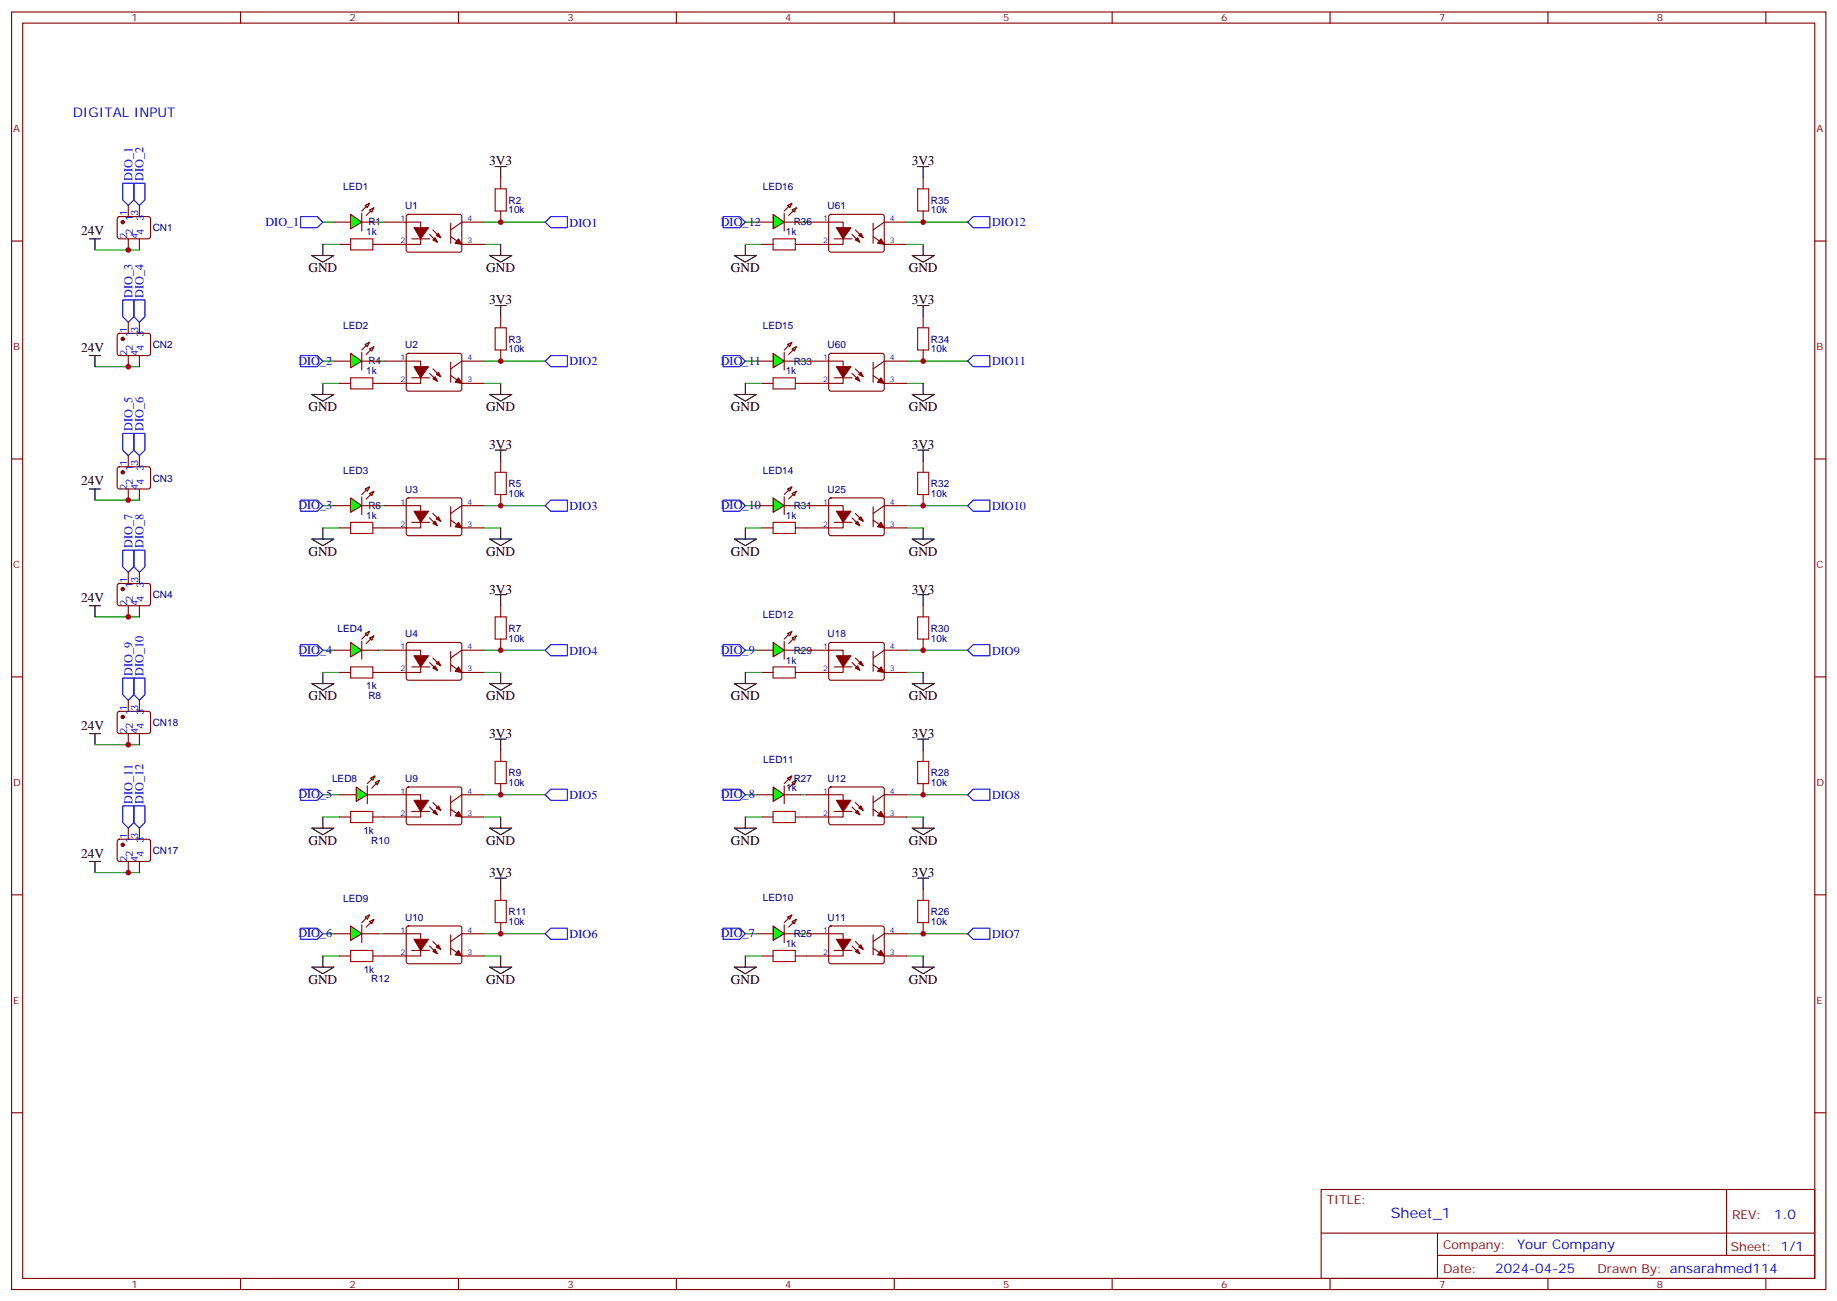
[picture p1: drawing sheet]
<svg xmlns="http://www.w3.org/2000/svg" width="583mm" height="413mm" viewBox="0 0 583 413" stroke-linecap="round" stroke-linejoin="round" font-family="sans-serif">
<g fill="none" stroke="#870000" stroke-width=".35">
<path d="M3.7 3.8h575.7v405.4h-575.7zM7.2 7.3h568.7v398.3h-568.7zM76.3 3.8v3.5M145.5 3.8v3.5M214.6 3.8v3.5M283.8 3.8v3.5M352.9 3.8v3.5M422.1 3.8v3.5M491.2 3.8v3.5M560.4 3.8v3.5M3.7 76.5h3.5M37.4 68.9l.5-.2 9.4 .1 .5 .6-.1 5.9-.6 .5-9.5-.1-.4-.6v-5.7z"/>
<path d="M40.7 65.2v3.5M40.7 75.8v3.5M44.2 65.2v3.5M44.2 75.8v3.5M106 70.5h5.3M114.8 70.5h5.3M575.9 76.5h3.5M37.4 106l.5-.2h9.4l.5 .7-.1 5.9-.6 .4h-9.5l-.4-.7v-5.6zM40.7 102.2v3.6M40.7 112.8v3.5M44.2 102.2v3.6M44.2 112.8v3.5"/>
<path d="M3.7 145.6h3.5M37.4 148.3l.5-.2 9.4 .1 .5 .6-.1 5.9-.6 .5-9.5-.1-.4-.7v-5.6zM40.7 144.6v3.5M40.7 155.2v3.5M44.2 144.6v3.5M44.2 155.2v3.5M575.9 145.6h3.5M37.4 185.3l.5-.2 9.4 .1 .5 .6-.1 6-.6 .4-9.5-.1-.4-.6v-5.7zM40.7 181.6v3.5M40.7 192.2v3.5M44.2 181.6v3.5M44.2 192.2v3.5"/>
<path d="M3.7 214.8h3.5M575.9 214.8h3.5M37.4 225.9l.5-.2 9.4 .1 .5 .6-.1 5.9-.6 .5-9.5-.1-.4-.6v-5.7zM40.7 222.2v3.5M40.7 232.8v3.5M44.2 222.2v3.5M44.2 232.8v3.5M37.4 266.5l.5-.2h9.4l.5 .7-.1 5.9-.6 .4h-9.5l-.4-.7v-5.6zM40.7 262.7v3.6M40.7 273.3v3.6M44.2 262.7v3.6M44.2 273.3v3.6"/>
<path d="M3.7 283.9h3.5M575.9 283.9h3.5M3.7 353.1h3.5M575.9 353.1h3.5M419.2 377.4h156.7v28.2h-156.7zM547.9 377.4v20.9M419.3 391.2h156.4M456.2 398.3h119.5M456.2 391.2v14.2M76.3 405.6v3.6M145.5 405.6v3.6M214.6 405.6v3.6"/>
<path d="M283.8 405.6v3.6M352.9 405.6v3.6M422.1 405.6v3.6M491.2 405.6v3.6M560.4 405.6v3.6"/>
</g>
<path d="M28.4 75.8h3.5M30.1 75.8v3.5M28.4 112.8h3.5M30.1 112.8v3.5M28.4 155.2h3.5M30.1 155.2v3.5M28.4 192.2h3.5M30.1 192.2v3.5M28.4 232.8h3.5M30.1 232.8v3.5M28.4 273.3h3.5M30.1 273.3v3.6" fill="none" stroke="#000" stroke-width=".35"/>
<path d="M30.1 79.3h14.1M30.1 116.3h14.1M30.1 158.7h14.1M30.1 195.7h14.1M30.1 236.3h14.1M30.1 276.9h14.1" fill="none" stroke="#008700" stroke-width=".35"/>
<path d="M38.9 58.1h3.6v5.3l-1.8 1.8-1.8-1.8zM42.5 58.1h3.5v5.3l-1.8 1.8-1.7-1.8zM38.9 95.2h3.6v5.3l-1.8 1.7-1.8-1.7zM42.5 95.2h3.5v5.3l-1.8 1.7-1.7-1.7zM38.9 137.5h3.6v5.3l-1.8 1.8-1.8-1.8zM42.5 137.5h3.5v5.3l-1.8 1.8-1.7-1.8zM38.9 174.6h3.6v5.2l-1.8 1.8-1.8-1.8zM42.5 174.6h3.5v5.2l-1.8 1.8-1.7-1.8zM38.9 215.1h3.6v5.3l-1.8 1.8-1.8-1.8zM42.5 215.1h3.5v5.3l-1.8 1.8-1.7-1.8zM38.9 255.7h3.6v5.3l-1.8 1.7-1.8-1.7zM42.5 255.7h3.5v5.3l-1.8 1.7-1.7-1.7z" fill="none" stroke="#00f" stroke-width=".35"/>
<g fill="#870000" stroke="#870000" stroke-width=".35">
<circle cx="38.9" cy="70.5" r=".53"/>
<circle cx="38.9" cy="107.5" r=".53"/>
<circle cx="38.9" cy="149.9" r=".53"/>
<circle cx="38.9" cy="186.9" r=".53"/>
<circle cx="38.9" cy="268" r=".53"/>
<circle cx="38.9" cy="227.5" r=".53"/>
</g>
<g fill="#0f0" stroke="#870000" stroke-width=".35">
<path d="M117.3 66.6l1.4-.7-.7 1.4z"/>
<path d="M115.9 65.2l1.4-.7-.7 1.4z"/>
</g>
<g fill="#870000" stroke="#870000" stroke-width=".35">
<path d="M116.2 68.4l1.4-1.4z"/>
<path d="M114.8 67l1.4-1.5z"/>
</g>
<path d="M114.8 67.7v5.6z" fill="#f00" stroke="#870000" stroke-width=".35"/>
<path d="M111.3 68l3.5 2.5-3.5 2.1z" fill="#0f0" stroke="#870000" stroke-width=".35"/>
<path d="M157.1 59.9h3.6v7.1h-3.6zM111.3 75.8h7v3.5h-7zM111.3 119.9h7v3.5h-7zM157.1 104h3.6v7.1h-3.6z" fill="none" stroke="#a10000" stroke-width=".35"/>
<g fill="none" stroke="#870000" stroke-width=".35">
<path d="M158.9 56.4v3.5M107.7 77.5h3.6M121.8 70.5h11.7v7h-15.2M129.1 68.2l.5-.2 16.5 .1 .4 .6v10.9l-.7 .4-16.5-.1-.4-.6v-10.6zM130.7 75.8h5.6M136.3 74.4l2.5 2.4M137.4 73l2.4 2.4M143 75.1l3.5 2.4h7.1M143 70.8v6.4M153.6 70.5h-7.1l-3.5 2.5M158.9 67v3.5M106 114.6h5.3"/>
<path d="M114.8 114.6h5.3M121.8 114.6h11.7v7h-15.2M129.1 112.3l.5-.2 16.5 .1 .4 .6v10.9l-.7 .4-16.5-.1-.4-.6v-10.6zM130.7 119.9h5.6M136.3 118.5l2.5 2.4M137.4 117.1l2.4 2.4M143 114.9v6.4M143 119.2l3.5 2.4h7.1M153.6 114.6h-7.1l-3.5 2.5M158.9 100.5v3.5M158.9 111.1v3.5M107.7 121.6h3.6"/>
</g>
<path d="M102.4 70.5h3.6M102.4 77.5h5.3M120.1 70.5h1.7M153.6 70.5h19.4M153.6 77.5h5.3M102.4 114.6h3.6M120.1 114.6h1.7M153.6 114.6h19.4M102.4 121.6h5.3M153.6 121.6h5.3" fill="none" stroke="#008700" stroke-width=".35"/>
<path d="M157.1 52.8h3.6M158.9 52.8v3.6M102.4 77.5v3.6M158.9 77.5v3.6M98.9 81.1h7.1l-3.6 2.1zM155.4 81.1h7l-3.5 2.1zM157.1 96.9h3.6M158.9 96.9v3.6M98.9 125.2h7.1l-3.6 2.1zM102.4 121.6v3.6M155.4 125.2h7l-3.5 2.1zM158.9 121.6v3.6" fill="none" stroke="#000" stroke-width=".35"/>
<g fill="#870000" stroke="#870000" stroke-width=".35">
<path d="M145.5 75.8l1 1.7-2.1-.3z"/>
<path d="M138.1 75.4l.7 1.4-1.4-.7z"/>
<path d="M138.4 74.7l.7-.7 .7 1.4z"/>
<path d="M131.4 72.2h4.6l-2.5 3.6z"/>
<path d="M145.5 119.9l1 1.7-2.1-.3z"/>
<path d="M138.1 119.5l.7 1.4-1.4-.7z"/>
<path d="M138.4 118.8l.7-.7 .7 1.4z"/>
<path d="M131.4 116.3h4.6l-2.5 3.6z"/>
</g>
<g fill="#0f0" stroke="#870000" stroke-width=".35">
<path d="M117.3 110.7l1.4-.7-.7 1.4z"/>
<path d="M115.9 109.3l1.4-.7-.7 1.4z"/>
</g>
<g fill="#870000" stroke="#870000" stroke-width=".35">
<path d="M116.2 112.5l1.4-1.4z"/>
<path d="M116.2 109.6l-1.4 1.5z"/>
</g>
<path d="M114.8 111.8v5.6z" fill="#f00" stroke="#870000" stroke-width=".35"/>
<path d="M111.3 112.1l3.5 2.5-3.5 2.1z" fill="#0f0" stroke="#870000" stroke-width=".35"/>
<g fill="none" stroke="#870000" stroke-width=".35">
<path d="M129.1 158.2l.5-.2h16.5l.4 .7v10.8l-.7 .5-16.5-.1-.4-.6v-10.6zM158.9 146.3v3.6M158.9 156.9v3.5M106 160.4h5.3M107.7 167.5h3.6M114.8 160.4h5.3M121.8 160.4h11.7v7.1h-15.2M130.7 165.7h5.6M136.3 164.3l2.5 2.5M137.4 162.9l2.4 2.5M143 165l3.5 2.5h7.1M143 160.8v6.3"/>
<path d="M153.6 160.4h-7.1l-3.5 2.5"/>
</g>
<g fill="#870000" stroke="#870000" stroke-width=".35">
<path d="M145.5 165.7l1 1.8-2.1-.4z"/>
<path d="M137.4 166.1l.7-.7 .7 1.4z"/>
<path d="M138.4 164.7l.7-.7 .7 1.4z"/>
<path d="M131.4 162.2h4.6l-2.5 3.5z"/>
</g>
<path d="M157.1 142.8h3.6M158.9 142.8v3.5M98.9 171h7.1l-3.6 2.1zM102.4 167.5v3.5M155.4 171h7l-3.5 2.1zM158.9 167.5v3.5" fill="none" stroke="#000" stroke-width=".35"/>
<path d="M102.4 167.5h5.3M102.4 160.4h3.6M120.1 160.4h1.7M153.6 167.5h5.3M153.6 160.4h19.4" fill="none" stroke="#008700" stroke-width=".35"/>
<path d="M157.1 149.9h3.6v7h-3.6zM111.3 165.7h7v3.6h-7z" fill="none" stroke="#a10000" stroke-width=".35"/>
<g fill="#0f0" stroke="#870000" stroke-width=".35">
<path d="M117.3 156.6l1.4-.7-.7 1.4z"/>
<path d="M115.9 155.2l1.4-.8-.7 1.5z"/>
</g>
<g fill="#870000" stroke="#870000" stroke-width=".35">
<path d="M116.2 158.3l1.4-1.4z"/>
<path d="M114.8 156.9l1.4-1.4z"/>
</g>
<path d="M114.8 157.6v5.7z" fill="#f00" stroke="#870000" stroke-width=".35"/>
<path d="M111.3 158l3.5 2.4-3.5 2.2z" fill="#0f0" stroke="#870000" stroke-width=".35"/>
<g fill="none" stroke="#870000" stroke-width=".35">
<path d="M158.9 192.2v3.5M121.8 206.3h11.7v7.1h-11.7M129.1 204l.5-.2 16.5 .1 .4 .6v10.9l-.7 .4h-16.5l-.4-.7v-10.6zM130.7 211.6h5.6M136.3 210.2l2.5 2.5M137.4 208.8l2.4 2.4M143 210.9l3.5 2.5h7.1M143 206.7v6.3M153.6 206.3h-7.1l-3.5 2.5M158.9 202.8v3.5M158.9 238.1v3.5M121.8 252.2h11.7v7h-11.7"/>
<path d="M129.1 249.9l.5-.2 16.5 .1 .4 .6v10.9l-.7 .4-16.5-.1-.4-.6v-10.6zM130.7 257.5h5.6M136.3 256l2.5 2.5M137.4 254.6l2.4 2.5M143 252.5v6.4M143 256.8l3.5 2.4h7.1M153.6 252.2h-7.1l-3.5 2.4M158.9 248.6v3.6M121.8 296.3h11.7v7h-11.7M129.1 294l.5-.2h16.5l.4 .7v10.9l-.7 .4-16.5-.1-.4-.6v-10.6zM137.4 298.7l2.4 2.5M143 296.6v6.4"/>
<path d="M153.6 296.3h-7.1l-3.5 2.4M158.9 282.2v3.5M158.9 292.7v3.6M240 296.3h5.3M248.8 296.3h5.3M130.7 301.6h5.6M136.3 300.1l2.5 2.5M143 300.8l3.5 2.5h7.1"/>
</g>
<g fill="#870000" stroke="#870000" stroke-width=".35">
<path d="M145.5 211.6l1 1.8-2.1-.4z"/>
<path d="M137.4 211.9l.7-.7 .7 1.5z"/>
<path d="M138.4 210.5l.7-.7 .7 1.4z"/>
<path d="M131.4 208.1h4.6l-2.5 3.5z"/>
<path d="M145.5 257.5l1 1.7-2.1-.3z"/>
<path d="M137.4 257.8l.7-.7 .7 1.4z"/>
<path d="M138.4 256.4l.7-.7 .7 1.4z"/>
<path d="M131.4 253.9h4.6l-2.5 3.6z"/>
<path d="M145.5 301.6l1 1.7-2.1-.3z"/>
<path d="M138.1 301.2l.7 1.4-1.4-.7z"/>
<path d="M138.4 300.5l.7-.7 .7 1.4z"/>
<path d="M131.4 298h4.6l-2.5 3.6z"/>
</g>
<g fill="none" stroke="#000" stroke-width=".35">
<path d="M157.1 188.7h3.6M158.9 188.7v3.5M98.9 216.9h7.1l-3.6 2.1zM102.4 213.4v3.5M155.4 216.9h7l-3.5 2.1zM158.9 213.4v3.5M157.1 234.5h3.6M158.9 234.5v3.6M102.4 259.2v3.5M158.9 259.2v3.5M98.9 262.7h7.1l-3.6 2.2zM155.4 262.7h7l-3.5 2.2z"/>
<path d="M157.1 278.6h3.6M158.9 278.6v3.6M98.9 306.8h7.1l-3.6 2.2zM102.4 303.3v3.5M155.4 306.8h7l-3.5 2.2zM158.9 303.3v3.5"/>
</g>
<g fill="none" stroke="#008700" stroke-width=".35">
<path d="M102.4 213.4h5.3M102.4 206.3h3.6M120.1 206.3h1.7M153.6 213.4h5.3M153.6 206.3h19.4M102.4 259.2h5.3M102.4 252.2h5.3M153.6 259.2h5.3M153.6 252.2h19.4M102.4 296.3h3.6M120.1 296.3h1.7M153.6 296.3h19.4"/>
<path d="M102.4 303.3h5.3M153.6 303.3h5.3"/>
</g>
<path d="M157.1 195.7h3.6v7.1h-3.6zM157.1 241.6h3.6v7h-3.6zM157.1 285.7h3.6v7h-3.6z" fill="none" stroke="#a10000" stroke-width=".35"/>
<g fill="#0f0" stroke="#870000" stroke-width=".35">
<path d="M251.3 292.4l1.4-.7-.7 1.4z"/>
<path d="M249.9 291l1.4-.7-.7 1.4z"/>
</g>
<g fill="#870000" stroke="#870000" stroke-width=".35">
<path d="M250.3 294.1l1.4-1.4z"/>
<path d="M248.8 292.7l1.5-1.4z"/>
</g>
<path d="M248.8 293.4v5.7z" fill="#f00" stroke="#870000" stroke-width=".35"/>
<path d="M245.3 293.8l3.5 2.5-3.5 2.1z" fill="#0f0" stroke="#870000" stroke-width=".35"/>
<path d="M291.2 285.7h3.5v7h-3.5zM245.3 301.6h7.1v3.5h-7.1z" fill="none" stroke="#a10000" stroke-width=".35"/>
<g fill="none" stroke="#870000" stroke-width=".35">
<path d="M240 252.2h5.3M248.8 252.2h5.3M255.9 296.3h11.6v7h-15.1M263.2 294l.5-.2h16.5l.4 .7-.1 10.9-.6 .4-16.5-.1-.4-.6v-10.6zM271.4 298.7l2.5 2.5M277.1 296.6v6.4M287.7 296.3h-7.1l-3.5 2.4M292.9 282.2v3.5M292.9 292.7v3.6M241.8 303.3h3.5M264.7 301.6h5.7M270.4 300.1l2.4 2.5"/>
<path d="M277.1 300.8l3.5 2.5h7.1"/>
</g>
<path d="M236.5 296.3h3.5M254.1 296.3h1.8M287.7 296.3h19.4M236.5 303.3h5.3M287.7 303.3h5.2" fill="none" stroke="#008700" stroke-width=".35"/>
<path d="M291.2 278.6h3.5M292.9 278.6v3.6M233 306.8h7l-3.5 2.2zM236.5 303.3v3.5M289.4 306.8h7.1l-3.6 2.2zM292.9 303.3v3.5" fill="none" stroke="#000" stroke-width=".35"/>
<g fill="#870000" stroke="#870000" stroke-width=".35">
<path d="M279.5 301.6l1.1 1.7-2.1-.3z"/>
<path d="M272.1 301.2l.7 1.4-1.4-.7z"/>
<path d="M272.5 300.5l.7-.7 .7 1.4z"/>
<path d="M265.4 298h4.6l-2.5 3.6z"/>
</g>
<g fill="#0f0" stroke="#870000" stroke-width=".35">
<path d="M251.3 248.3l1.4-.7-.7 1.4z"/>
<path d="M249.9 246.9l1.4-.7-.7 1.4z"/>
</g>
<g fill="#870000" stroke="#870000" stroke-width=".35">
<path d="M250.3 250l1.4-1.4z"/>
<path d="M248.8 248.6l1.5-1.4z"/>
</g>
<path d="M248.8 249.3v5.7z" fill="#f00" stroke="#870000" stroke-width=".35"/>
<path d="M245.3 249.7l3.5 2.5-3.5 2.1z" fill="#0f0" stroke="#870000" stroke-width=".35"/>
<path d="M245.3 257.5h7.1v3.5h-7.1zM291.2 241.6h3.5v7h-3.5z" fill="none" stroke="#a10000" stroke-width=".35"/>
<g fill="none" stroke="#870000" stroke-width=".35">
<path d="M240 206.3h5.3M248.8 206.3h5.3M292.9 238.1v3.5M241.8 259.2h3.5M255.9 252.2h11.6v7h-15.1M263.2 249.9l.5-.2 16.5 .1 .4 .6-.1 10.9-.6 .4-16.5-.1-.4-.6v-10.6zM264.7 257.5h5.7M270.4 256l2.4 2.5M271.4 254.6l2.5 2.5M277.1 256.8l3.5 2.4h7.1M277.1 252.5v6.4M287.7 252.2h-7.1l-3.5 2.4"/>
<path d="M292.9 248.6v3.6"/>
</g>
<path d="M236.5 252.2h3.5M236.5 259.2h5.3M254.1 252.2h1.8M287.7 252.2h19.4M287.7 259.2h5.2" fill="none" stroke="#008700" stroke-width=".35"/>
<path d="M291.2 234.5h3.5M292.9 234.5v3.6M236.5 259.2v3.5M292.9 259.2v3.5M233 262.7h7l-3.5 2.2zM289.4 262.7h7.1l-3.6 2.2z" fill="none" stroke="#000" stroke-width=".35"/>
<g fill="#870000" stroke="#870000" stroke-width=".35">
<path d="M279.5 257.5l1.1 1.7-2.1-.3z"/>
<path d="M271.4 257.8l.7-.7 .7 1.4z"/>
<path d="M272.5 256.4l.7-.7 .7 1.4z"/>
<path d="M265.4 253.9h4.6l-2.5 3.6z"/>
</g>
<g fill="#0f0" stroke="#870000" stroke-width=".35">
<path d="M251.3 202.4l1.4-.7-.7 1.4z"/>
<path d="M249.9 201l1.4-.7-.7 1.4z"/>
</g>
<g fill="#870000" stroke="#870000" stroke-width=".35">
<path d="M250.3 204.2l1.4-1.4z"/>
<path d="M248.8 202.8l1.5-1.4z"/>
</g>
<path d="M248.8 203.5v5.6z" fill="#f00" stroke="#870000" stroke-width=".35"/>
<path d="M245.3 203.8l3.5 2.5-3.5 2.1z" fill="#0f0" stroke="#870000" stroke-width=".35"/>
<path d="M291.2 195.7h3.5v7.1h-3.5zM245.3 211.6h7.1v3.5h-7.1z" fill="none" stroke="#a10000" stroke-width=".35"/>
<g fill="none" stroke="#870000" stroke-width=".35">
<path d="M240 160.4h5.3M248.8 160.4h5.3M292.9 192.2v3.5M241.8 213.4h3.5M255.9 206.3h11.6v7.1h-15.1M263.2 204l.5-.2 16.5 .1 .4 .6-.1 10.9-.6 .4h-16.5l-.4-.7v-10.6zM264.7 211.6h5.7M270.4 210.2l2.4 2.5M271.4 208.8l2.5 2.4M277.1 210.9l3.5 2.5h7.1M277.1 206.7v6.3M287.7 206.3h-7.1l-3.5 2.5"/>
<path d="M292.9 202.8v3.5"/>
</g>
<path d="M236.5 206.3h3.5M236.5 213.4h5.3M254.1 206.3h1.8M287.7 206.3h19.4M287.7 213.4h5.2" fill="none" stroke="#008700" stroke-width=".35"/>
<path d="M291.2 188.7h3.5M292.9 188.7v3.5M233 216.9h7l-3.5 2.1zM236.5 213.4v3.5M289.4 216.9h7.1l-3.6 2.1zM292.9 213.4v3.5" fill="none" stroke="#000" stroke-width=".35"/>
<g fill="#870000" stroke="#870000" stroke-width=".35">
<path d="M279.5 211.6l1.1 1.8-2.1-.4z"/>
<path d="M272.1 211.2l.7 1.5-1.4-.8z"/>
<path d="M272.5 210.5l.7-.7 .7 1.4z"/>
<path d="M265.4 208.1h4.6l-2.5 3.5z"/>
</g>
<g fill="#0f0" stroke="#870000" stroke-width=".35">
<path d="M251.3 156.6l1.4-.7-.7 1.4z"/>
<path d="M249.9 155.2l1.4-.8-.7 1.5z"/>
</g>
<g fill="#870000" stroke="#870000" stroke-width=".35">
<path d="M251.7 156.9l-1.4 1.4z"/>
<path d="M248.8 156.9l1.5-1.4z"/>
</g>
<path d="M248.8 157.6v5.7z" fill="#f00" stroke="#870000" stroke-width=".35"/>
<path d="M245.3 158l3.5 2.4-3.5 2.2z" fill="#0f0" stroke="#870000" stroke-width=".35"/>
<path d="M291.2 149.9h3.5v7h-3.5zM245.3 165.7h7.1v3.6h-7.1z" fill="none" stroke="#a10000" stroke-width=".35"/>
<g fill="none" stroke="#870000" stroke-width=".35">
<path d="M240 114.6h5.3M248.8 114.6h5.3M263.2 158.2l.5-.2h16.5l.4 .7-.1 10.8-.6 .5-16.5-.1-.4-.6v-10.6zM292.9 146.3v3.6M292.9 156.9v3.5M241.8 167.5h3.5M255.9 160.4h11.6v7.1h-15.1M264.7 165.7h5.7M270.4 164.3l2.4 2.5M271.4 162.9l2.5 2.5M277.1 165l3.5 2.5h7.1M277.1 160.8v6.3"/>
<path d="M287.7 160.4h-7.1l-3.5 2.5"/>
</g>
<path d="M236.5 160.4h3.5M236.5 167.5h5.3M254.1 160.4h1.8M287.7 160.4h19.4M287.7 167.5h5.2" fill="none" stroke="#008700" stroke-width=".35"/>
<path d="M291.2 142.8h3.5M292.9 142.8v3.5M233 171h7l-3.5 2.1zM236.5 167.5v3.5M289.4 171h7.1l-3.6 2.1zM292.9 167.5v3.5" fill="none" stroke="#000" stroke-width=".35"/>
<g fill="#870000" stroke="#870000" stroke-width=".35">
<path d="M279.5 165.7l1.1 1.8-2.1-.4z"/>
<path d="M272.1 165.4l.7 1.4-1.4-.7z"/>
<path d="M272.5 164.7l.7-.7 .7 1.4z"/>
<path d="M265.4 162.2h4.6l-2.5 3.5z"/>
</g>
<g fill="#0f0" stroke="#870000" stroke-width=".35">
<path d="M251.3 110.7l1.4-.7-.7 1.4z"/>
<path d="M249.9 109.3l1.4-.7-.7 1.4z"/>
</g>
<g fill="#870000" stroke="#870000" stroke-width=".35">
<path d="M250.3 112.5l1.4-1.4z"/>
<path d="M248.8 111.1l1.5-1.5z"/>
</g>
<path d="M248.8 111.8v5.6z" fill="#f00" stroke="#870000" stroke-width=".35"/>
<path d="M245.3 112.1l3.5 2.5-3.5 2.1z" fill="#0f0" stroke="#870000" stroke-width=".35"/>
<path d="M291.2 59.9h3.5v7.1h-3.5zM245.3 75.8h7.1v3.5h-7.1zM245.3 119.9h7.1v3.5h-7.1zM291.2 104h3.5v7.1h-3.5z" fill="none" stroke="#a10000" stroke-width=".35"/>
<g fill="none" stroke="#870000" stroke-width=".35">
<path d="M292.9 56.4v3.5M240 70.5h5.3M241.8 77.5h3.5M248.8 70.5h5.3M255.9 70.5h11.6v7h-15.1M263.2 68.2l.5-.2 16.5 .1 .4 .6-.1 10.9-.6 .4-16.5-.1-.4-.6v-10.6zM264.7 75.8h5.7M270.4 74.4l2.4 2.4M271.4 73l2.5 2.4M277.1 70.8v6.4M277.1 75.1l3.5 2.4h7.1M287.7 70.5h-7.1l-3.5 2.5"/>
<path d="M292.9 67v3.5M255.9 114.6h11.6v7h-15.1M263.2 112.3l.5-.2 16.5 .1 .4 .6-.1 10.9-.6 .4-16.5-.1-.4-.6v-10.6zM264.7 119.9h5.7M270.4 118.5l2.4 2.4M271.4 117.1l2.5 2.4M277.1 119.2l3.5 2.4h7.1M277.1 114.9v6.4M287.7 114.6h-7.1l-3.5 2.5M292.9 100.5v3.5M292.9 111.1v3.5M241.8 121.6h3.5"/>
</g>
<path d="M236.5 77.5h5.3M236.5 70.5h3.5M254.1 70.5h1.8M287.7 77.5h5.2M287.7 70.5h19.4M236.5 114.6h3.5M254.1 114.6h1.8M287.7 114.6h19.4M236.5 121.6h5.3M287.7 121.6h5.2" fill="none" stroke="#008700" stroke-width=".35"/>
<path d="M291.2 52.8h3.5M292.9 52.8v3.6M236.5 77.5v3.6M292.9 77.5v3.6M233 81.1h7l-3.5 2.1zM289.4 81.1h7.1l-3.6 2.1zM291.2 96.9h3.5M292.9 96.9v3.6M233 125.2h7l-3.5 2.1zM236.5 121.6v3.6M289.4 125.2h7.1l-3.6 2.1zM292.9 121.6v3.6" fill="none" stroke="#000" stroke-width=".35"/>
<g fill="#870000" stroke="#870000" stroke-width=".35">
<path d="M279.5 119.9l1.1 1.7-2.1-.3z"/>
<path d="M272.1 119.5l.7 1.4-1.4-.7z"/>
<path d="M272.5 118.8l.7-.7 .7 1.4z"/>
<path d="M265.4 116.3h4.6l-2.5 3.6z"/>
<path d="M279.5 75.8l1.1 1.7-2.1-.3z"/>
<path d="M272.1 75.4l.7 1.4-1.4-.7z"/>
<path d="M272.5 74.7l.7-.7 .7 1.4z"/>
<path d="M265.4 72.2h4.6l-2.5 3.6z"/>
</g>
<g fill="#0f0" stroke="#870000" stroke-width=".35">
<path d="M251.3 66.6l1.4-.7-.7 1.4z"/>
<path d="M249.9 65.2l1.4-.7-.7 1.4z"/>
</g>
<g fill="#870000" stroke="#870000" stroke-width=".35">
<path d="M250.3 68.4l1.4-1.4z"/>
<path d="M248.8 67l1.5-1.5z"/>
</g>
<path d="M248.8 67.7v5.6z" fill="#f00" stroke="#870000" stroke-width=".35"/>
<path d="M245.3 68l3.5 2.5-3.5 2.1z" fill="#0f0" stroke="#870000" stroke-width=".35"/>
<g fill="none" stroke="#00f" stroke-width=".35">
<path d="M95.4 68.7h5.3l1.7 1.8-1.7 1.7h-5.3zM174.8 68.7h5.3v3.5h-5.3l-1.8-1.7zM229.4 68.7h5.3l1.8 1.8-1.8 1.7h-5.3zM308.8 68.7h5.3v3.5h-5.3l-1.7-1.7zM95.4 112.8h5.3l1.7 1.8-1.7 1.7h-5.3zM174.8 112.8h5.3v3.5h-5.3l-1.8-1.7zM229.4 112.8h5.3l1.8 1.8-1.8 1.7h-5.3zM308.8 112.8h5.3v3.5h-5.3l-1.7-1.7zM95.4 158.7h5.3l1.7 1.7-1.7 1.8h-5.3zM229.4 158.7h5.3l1.8 1.7-1.8 1.8h-5.3zM308.8 158.7h5.3v3.5h-5.3l-1.7-1.8zM173 160.4l1.8-1.7h5.3v3.5h-5.3z"/>
<path d="M95.4 204.5h5.3l1.7 1.8-1.7 1.8h-5.3zM173 206.3l1.8-1.8h5.3v3.6h-5.3zM229.4 204.5h5.3l1.8 1.8-1.8 1.8h-5.3zM308.8 204.5h5.3v3.6h-5.3l-1.7-1.8zM95.4 250.4h5.3l1.7 1.8-1.7 1.7h-5.3zM173 252.2l1.8-1.8h5.3v3.5h-5.3zM229.4 250.4h5.3l1.8 1.8-1.8 1.7h-5.3zM307.1 252.2l1.7-1.8h5.3v3.5h-5.3zM95.4 294.5h5.3l1.7 1.8-1.7 1.7h-5.3zM174.8 294.5h5.3v3.5h-5.3l-1.8-1.7zM229.4 294.5h5.3l1.8 1.8-1.8 1.7h-5.3zM308.8 294.5h5.3v3.5h-5.3l-1.7-1.7z"/>
</g>
<path d="M111.3 301.6h7v3.5h-7z" fill="none" stroke="#a10000" stroke-width=".35"/>
<path d="M106 296.3h5.3M114.8 296.3h5.3M107.7 303.3h3.6M118.3 303.3h3.5" fill="none" stroke="#870000" stroke-width=".35"/>
<g fill="#0f0" stroke="#870000" stroke-width=".35">
<path d="M117.3 292.4l1.4-.7-.7 1.4z"/>
<path d="M115.9 291l1.4-.7-.7 1.4z"/>
</g>
<g fill="#870000" stroke="#870000" stroke-width=".35">
<path d="M116.2 294.1l1.4-1.4z"/>
<path d="M114.8 292.7l1.4-1.4z"/>
</g>
<path d="M114.8 293.4v5.7z" fill="#f00" stroke="#870000" stroke-width=".35"/>
<path d="M111.3 293.8l3.5 2.5-3.5 2.1z" fill="#0f0" stroke="#870000" stroke-width=".35"/>
<path d="M111.3 257.5h7v3.5h-7z" fill="none" stroke="#a10000" stroke-width=".35"/>
<path d="M107.7 259.2h3.6M107.7 252.2h5.3M116.6 252.2h5.2M118.3 259.2h3.5" fill="none" stroke="#870000" stroke-width=".35"/>
<g fill="#0f0" stroke="#870000" stroke-width=".35">
<path d="M119 248.3l1.4-.7-.7 1.4z"/>
<path d="M117.6 246.9l1.4-.7-.7 1.4z"/>
</g>
<g fill="#870000" stroke="#870000" stroke-width=".35">
<path d="M118 250l1.4-1.4z"/>
<path d="M116.6 248.6l1.4-1.4z"/>
</g>
<path d="M116.6 249.3v5.7z" fill="#f00" stroke="#870000" stroke-width=".35"/>
<path d="M113 249.7l3.6 2.5-3.6 2.1z" fill="#0f0" stroke="#870000" stroke-width=".35"/>
<path d="M111.3 211.6h7v3.5h-7z" fill="none" stroke="#a10000" stroke-width=".35"/>
<path d="M106 206.3h5.3M107.7 213.4h3.6M114.8 206.3h5.3M118.3 213.4h3.5" fill="none" stroke="#870000" stroke-width=".35"/>
<g fill="#0f0" stroke="#870000" stroke-width=".35">
<path d="M117.3 202.4l1.4-.7-.7 1.4z"/>
<path d="M115.9 201l1.4-.7-.7 1.4z"/>
</g>
<g fill="#870000" stroke="#870000" stroke-width=".35">
<path d="M116.2 204.2l1.4-1.4z"/>
<path d="M114.8 202.8l1.4-1.4z"/>
</g>
<path d="M114.8 203.5v5.6z" fill="#f00" stroke="#870000" stroke-width=".35"/>
<path d="M111.3 203.8l3.5 2.5-3.5 2.1z" fill="#0f0" stroke="#870000" stroke-width=".35"/>
<g fill="#c00">
<circle cx="40.7" cy="79.3" r=".88"/>
<circle cx="40.7" cy="116.3" r=".88"/>
<circle cx="40.7" cy="158.7" r=".88"/>
<circle cx="40.7" cy="195.7" r=".88"/>
<circle cx="40.7" cy="276.9" r=".88"/>
<circle cx="40.7" cy="236.3" r=".88"/>
<circle cx="158.9" cy="70.5" r=".88"/>
<circle cx="158.9" cy="114.6" r=".88"/>
<circle cx="158.9" cy="160.4" r=".88"/>
<circle cx="158.9" cy="206.3" r=".88"/>
<circle cx="158.9" cy="252.2" r=".88"/>
<circle cx="158.9" cy="296.3" r=".88"/>
<circle cx="292.9" cy="296.3" r=".88"/>
<circle cx="292.9" cy="252.2" r=".88"/>
<circle cx="292.9" cy="206.3" r=".88"/>
<circle cx="292.9" cy="160.4" r=".88"/>
<circle cx="292.9" cy="114.6" r=".88"/>
<circle cx="292.9" cy="70.5" r=".88"/>
</g>
<text font-size="4.6" fill="#00f" x="441.3" y="386.4">Sheet_1</text>
<g font-size="4.2" fill="#00f">
<text x="23.1" y="37">DIGITAL INPUT</text>
<text x="563" y="386.7">1.0</text>
<text x="481.4" y="396.2">Your Company</text>
<text x="474.5" y="404">2024-04-25</text>
</g>
<g font-size="4.2">
<text x="155.2" y="52.5">3V3</text>
<text x="289.3" y="52.5">3V3</text>
<text x="25.8" y="74.7">24V</text>
<text x="97.9" y="86.4">GND</text>
<text x="154.3" y="86.4">GND</text>
<text x="231.9" y="86.4">GND</text>
<text x="288.4" y="86.4">GND</text>
<text x="155.2" y="96.6">3V3</text>
<text x="289.3" y="96.6">3V3</text>
<text x="25.8" y="111.7">24V</text>
<text x="97.9" y="130.5">GND</text>
<text x="154.3" y="130.5">GND</text>
<text x="231.9" y="130.5">GND</text>
<text x="288.4" y="130.5">GND</text>
<text x="155.2" y="142.5">3V3</text>
<text x="289.3" y="142.5">3V3</text>
<text x="25.8" y="154">24V</text>
<text x="97.9" y="176.3">GND</text>
<text x="154.3" y="176.3">GND</text>
<text x="231.9" y="176.3">GND</text>
<text x="288.4" y="176.3">GND</text>
<text x="25.8" y="191.1">24V</text>
<text x="155.2" y="188.3">3V3</text>
<text x="289.3" y="188.3">3V3</text>
<text x="97.9" y="222.2">GND</text>
<text x="154.3" y="222.2">GND</text>
<text x="231.9" y="222.2">GND</text>
<text x="288.4" y="222.2">GND</text>
<text x="25.8" y="231.6">24V</text>
<text x="155.2" y="234.2">3V3</text>
<text x="289.3" y="234.2">3V3</text>
<text x="97.9" y="268">GND</text>
<text x="154.3" y="268">GND</text>
<text x="231.9" y="268">GND</text>
<text x="288.4" y="268">GND</text>
<text x="25.8" y="272.2">24V</text>
<text x="155.2" y="278.3">3V3</text>
<text x="289.3" y="278.3">3V3</text>
<text x="97.9" y="312.1">GND</text>
<text x="154.3" y="312.1">GND</text>
<text x="231.9" y="312.1">GND</text>
<text x="288.4" y="312.1">GND</text>
</g>
<g font-size="3.9" fill="#00f">
<text x="42.1" y="57.4" transform="rotate(-90 42.1 57.4)">DIO_1</text>
<text x="45.6" y="57.4" transform="rotate(-90 45.6 57.4)">DIO_2</text>
<text x="84.2" y="71.6">DIO_1</text>
<text x="228.7" y="71.6">DIO_12</text>
<text x="314.8" y="71.9">DIO12</text>
<text x="180.8" y="72.1">DIO1</text>
<text x="42.1" y="94.5" transform="rotate(-90 42.1 94.5)">DIO_3</text>
<text x="45.6" y="94.5" transform="rotate(-90 45.6 94.5)">DIO_4</text>
<text x="94.7" y="115.9">DIO_2</text>
<text x="180.8" y="115.9">DIO2</text>
<text x="228.7" y="115.7">DIO_11</text>
<text x="314.8" y="116">DIO11</text>
<text x="42.1" y="136.8" transform="rotate(-90 42.1 136.8)">DIO_5</text>
<text x="45.6" y="136.8" transform="rotate(-90 45.6 136.8)">DIO_6</text>
<text x="94.7" y="161.6">DIO_3</text>
<text x="180.8" y="161.8">DIO3</text>
<text x="228.7" y="161.6">DIO_10</text>
<text x="314.8" y="161.8">DIO10</text>
<text x="42.1" y="173.8" transform="rotate(-90 42.1 173.8)">DIO_7</text>
<text x="45.6" y="173.8" transform="rotate(-90 45.6 173.8)">DIO_8</text>
<text x="94.7" y="207.5">DIO_4</text>
<text x="180.8" y="207.7">DIO4</text>
<text x="228.7" y="207.5">DIO_9</text>
<text x="314.8" y="207.7">DIO9</text>
<text x="42.1" y="214.4" transform="rotate(-90 42.1 214.4)">DIO_9</text>
<text x="45.6" y="214.4" transform="rotate(-90 45.6 214.4)">DIO_10</text>
<text x="42.1" y="255" transform="rotate(-90 42.1 255)">DIO_11</text>
<text x="45.6" y="255" transform="rotate(-90 45.6 255)">DIO_12</text>
<text x="94.7" y="253.3">DIO_5</text>
<text x="180.8" y="253.5">DIO5</text>
<text x="228.7" y="253.3">DIO_8</text>
<text x="314.8" y="253.5">DIO8</text>
<text x="94.7" y="297.4">DIO_6</text>
<text x="180.8" y="297.6">DIO6</text>
<text x="228.7" y="297.4">DIO_7</text>
<text x="314.8" y="297.6">DIO7</text>
</g>
<g font-size="3.9" fill="#800">
<text x="421" y="382">TITLE:</text>
<text x="549.6" y="386.7">REV:</text>
<text x="457.9" y="396.2">Company:</text>
<text x="549.3" y="396.8">Sheet: 1/1</text>
<text x="457.9" y="403.9">Date:</text>
<text x="506.9" y="403.9">Drawn By: ansarahmed114</text>
</g>
<g font-size="3.2" fill="#800">
<text x="41.8" y="6.8">1</text>
<text x="110.9" y="6.8">2</text>
<text x="180.1" y="6.8">3</text>
<text x="249.2" y="6.8">4</text>
<text x="318.3" y="6.8">5</text>
<text x="387.5" y="6.8">6</text>
<text x="456.6" y="6.8">7</text>
<text x="525.8" y="6.8">8</text>
<text x="4.2" y="41.9">A</text>
<text x="576.4" y="41.9">A</text>
<text x="4.2" y="111.1">B</text>
<text x="576.4" y="111.1">B</text>
<text x="4.2" y="180.2">C</text>
<text x="576.4" y="180.2">C</text>
<text x="4.2" y="249.3">D</text>
<text x="576.4" y="249.3">D</text>
<text x="4.2" y="318.5">E</text>
<text x="576.4" y="318.5">E</text>
<text x="41.8" y="408.6">1</text>
<text x="110.9" y="408.6">2</text>
<text x="180.1" y="408.6">3</text>
<text x="249.2" y="408.6">4</text>
<text x="318.3" y="408.6">5</text>
<text x="387.5" y="408.6">6</text>
<text x="456.6" y="408.6">7</text>
<text x="525.8" y="408.6">8</text>
</g>
<g font-size="3.2" fill="#000080">
<text x="108.9" y="60.2">LED1</text>
<text x="161.4" y="64.6">R2</text>
<text x="242.1" y="60.3">LED16</text>
<text x="295.4" y="64.6">R35</text>
<text x="116.9" y="71.5">R1</text>
<text x="128.6" y="66.3">U1</text>
<text x="161.4" y="67.7">10k</text>
<text x="251.9" y="71.5">R36</text>
<text x="262.6" y="66.3">U61</text>
<text x="295.4" y="67.7">10k</text>
<text x="48.5" y="73.4">CN1</text>
<text x="116.2" y="74.7">1k</text>
<text x="249.4" y="74.7">1k</text>
<text x="108.9" y="104.3">LED2</text>
<text x="242.1" y="104.4">LED15</text>
<text x="48.5" y="110.4">CN2</text>
<text x="128.6" y="110.4">U2</text>
<text x="161.4" y="111.8">10k</text>
<text x="161.4" y="108.7">R3</text>
<text x="262.6" y="110.4">U60</text>
<text x="295.4" y="111.8">10k</text>
<text x="295.4" y="108.7">R34</text>
<text x="116.2" y="118.8">1k</text>
<text x="116.9" y="115.6">R4</text>
<text x="249.3" y="118.8">1k</text>
<text x="251.9" y="115.7">R33</text>
<text x="48.5" y="152.8">CN3</text>
<text x="108.9" y="150.2">LED3</text>
<text x="161.4" y="154.5">R5</text>
<text x="242.1" y="150.3">LED14</text>
<text x="295.4" y="154.5">R32</text>
<text x="116.9" y="161.5">R6</text>
<text x="128.6" y="156.3">U3</text>
<text x="161.4" y="157.7">10k</text>
<text x="251.9" y="161.5">R31</text>
<text x="262.6" y="156.3">U25</text>
<text x="295.4" y="157.7">10k</text>
<text x="116.2" y="164.7">1k</text>
<text x="249.4" y="164.7">1k</text>
<text x="48.5" y="189.8">CN4</text>
<text x="242.1" y="196.1">LED12</text>
<text x="107.1" y="200.4">LED4</text>
<text x="128.6" y="202.1">U4</text>
<text x="161.4" y="203.5">10k</text>
<text x="161.4" y="200.4">R7</text>
<text x="262.6" y="202.1">U18</text>
<text x="295.4" y="203.5">10k</text>
<text x="295.4" y="200.4">R30</text>
<text x="251.9" y="207.4">R29</text>
<text x="249.4" y="210.5">1k</text>
<text x="116.2" y="218.7">1k</text>
<text x="116.9" y="221.8">R8</text>
<text x="48.5" y="230.4">CN18</text>
<text x="242.2" y="242">LED11</text>
<text x="105.4" y="248">LED8</text>
<text x="128.6" y="248">U9</text>
<text x="161.4" y="249.4">10k</text>
<text x="161.4" y="246.3">R9</text>
<text x="249.5" y="251.1">1k</text>
<text x="251.9" y="248">R27</text>
<text x="262.6" y="248">U12</text>
<text x="295.4" y="249.4">10k</text>
<text x="295.4" y="246.3">R28</text>
<text x="115.3" y="264.5">1k</text>
<text x="117.8" y="267.6">R10</text>
<text x="48.5" y="271">CN17</text>
<text x="108.9" y="286.1">LED9</text>
<text x="242.1" y="286">LED10</text>
<text x="128.6" y="292.1">U10</text>
<text x="161.4" y="293.5">10k</text>
<text x="161.4" y="290.4">R11</text>
<text x="262.6" y="292.1">U11</text>
<text x="295.4" y="293.5">10k</text>
<text x="295.4" y="290.4">R26</text>
<text x="251.9" y="297.3">R25</text>
<text x="249.3" y="300.5">1k</text>
<text x="115.4" y="308.6">1k</text>
<text x="117.8" y="311.7">R12</text>
</g>
<g font-size="3.2" fill="#00f">
<text x="40.4" y="68.5" transform="rotate(-90 40.4 68.5)">1</text>
<text x="42.1" y="70" transform="rotate(-90 42.1 70)">1</text>
<text x="43.9" y="68.5" transform="rotate(-90 43.9 68.5)">3</text>
<text x="45.6" y="70" transform="rotate(-90 45.6 70)">3</text>
<text x="40.4" y="76" transform="rotate(-90 40.4 76)">2</text>
<text x="42.1" y="74.5" transform="rotate(-90 42.1 74.5)">2</text>
<text x="43.9" y="76" transform="rotate(-90 43.9 76)">4</text>
<text x="45.6" y="74.5" transform="rotate(-90 45.6 74.5)">4</text>
<text x="40.4" y="105.6" transform="rotate(-90 40.4 105.6)">1</text>
<text x="42.1" y="107.1" transform="rotate(-90 42.1 107.1)">1</text>
<text x="43.9" y="105.6" transform="rotate(-90 43.9 105.6)">3</text>
<text x="45.6" y="107.1" transform="rotate(-90 45.6 107.1)">3</text>
<text x="40.4" y="113" transform="rotate(-90 40.4 113)">2</text>
<text x="42.1" y="111.5" transform="rotate(-90 42.1 111.5)">2</text>
<text x="43.9" y="113" transform="rotate(-90 43.9 113)">4</text>
<text x="45.6" y="111.5" transform="rotate(-90 45.6 111.5)">4</text>
<text x="40.4" y="147.9" transform="rotate(-90 40.4 147.9)">1</text>
<text x="42.1" y="149.4" transform="rotate(-90 42.1 149.4)">1</text>
<text x="43.9" y="147.9" transform="rotate(-90 43.9 147.9)">3</text>
<text x="45.6" y="149.4" transform="rotate(-90 45.6 149.4)">3</text>
<text x="40.4" y="155.3" transform="rotate(-90 40.4 155.3)">2</text>
<text x="42.1" y="153.8" transform="rotate(-90 42.1 153.8)">2</text>
<text x="43.9" y="155.3" transform="rotate(-90 43.9 155.3)">4</text>
<text x="45.6" y="153.8" transform="rotate(-90 45.6 153.8)">4</text>
<text x="40.4" y="185" transform="rotate(-90 40.4 185)">1</text>
<text x="43.9" y="185" transform="rotate(-90 43.9 185)">3</text>
<text x="42.1" y="190.9" transform="rotate(-90 42.1 190.9)">2</text>
<text x="42.1" y="186.4" transform="rotate(-90 42.1 186.4)">1</text>
<text x="45.6" y="190.9" transform="rotate(-90 45.6 190.9)">4</text>
<text x="45.6" y="186.4" transform="rotate(-90 45.6 186.4)">3</text>
<text x="40.4" y="192.4" transform="rotate(-90 40.4 192.4)">2</text>
<text x="43.9" y="192.4" transform="rotate(-90 43.9 192.4)">4</text>
<text x="40.4" y="225.5" transform="rotate(-90 40.4 225.5)">1</text>
<text x="42.1" y="227" transform="rotate(-90 42.1 227)">1</text>
<text x="43.9" y="225.5" transform="rotate(-90 43.9 225.5)">3</text>
<text x="45.6" y="227" transform="rotate(-90 45.6 227)">3</text>
<text x="40.4" y="232.9" transform="rotate(-90 40.4 232.9)">2</text>
<text x="42.1" y="231.5" transform="rotate(-90 42.1 231.5)">2</text>
<text x="43.9" y="232.9" transform="rotate(-90 43.9 232.9)">4</text>
<text x="45.6" y="231.5" transform="rotate(-90 45.6 231.5)">4</text>
<text x="40.4" y="266.1" transform="rotate(-90 40.4 266.1)">1</text>
<text x="42.1" y="267.6" transform="rotate(-90 42.1 267.6)">1</text>
<text x="43.9" y="266.1" transform="rotate(-90 43.9 266.1)">3</text>
<text x="45.6" y="267.6" transform="rotate(-90 45.6 267.6)">3</text>
<text x="40.4" y="273.5" transform="rotate(-90 40.4 273.5)">2</text>
<text x="42.1" y="272" transform="rotate(-90 42.1 272)">2</text>
<text x="43.9" y="273.5" transform="rotate(-90 43.9 273.5)">4</text>
<text x="45.6" y="272" transform="rotate(-90 45.6 272)">4</text>
</g>
<g font-size="2.5" fill="#00f">
<text x="127.1" y="70.1">1</text>
<text x="148.3" y="70.1">4</text>
<text x="261.2" y="70.1">1</text>
<text x="282.4" y="70.1">4</text>
<text x="127.1" y="77.2">2</text>
<text x="148.3" y="77.2">3</text>
<text x="261.2" y="77.2">2</text>
<text x="282.4" y="77.2">3</text>
<text x="127.1" y="114.2">1</text>
<text x="148.3" y="114.2">4</text>
<text x="261.2" y="114.2">1</text>
<text x="282.4" y="114.2">4</text>
<text x="127.1" y="121.3">2</text>
<text x="148.3" y="121.3">3</text>
<text x="261.2" y="121.3">2</text>
<text x="282.4" y="121.3">3</text>
<text x="127.1" y="160.1">1</text>
<text x="148.3" y="160.1">4</text>
<text x="261.2" y="160.1">1</text>
<text x="282.4" y="160.1">4</text>
<text x="127.1" y="167.1">2</text>
<text x="148.3" y="167.1">3</text>
<text x="261.2" y="167.1">2</text>
<text x="282.4" y="167.1">3</text>
<text x="127.1" y="206">1</text>
<text x="148.3" y="206">4</text>
<text x="261.2" y="206">1</text>
<text x="282.4" y="206">4</text>
<text x="127.1" y="213">2</text>
<text x="148.3" y="213">3</text>
<text x="261.2" y="213">2</text>
<text x="282.4" y="213">3</text>
<text x="127.1" y="251.8">1</text>
<text x="148.3" y="251.8">4</text>
<text x="261.2" y="251.8">1</text>
<text x="282.4" y="251.8">4</text>
<text x="127.1" y="258.9">2</text>
<text x="148.3" y="258.9">3</text>
<text x="261.2" y="258.9">2</text>
<text x="282.4" y="258.9">3</text>
<text x="127.1" y="295.9">1</text>
<text x="148.3" y="295.9">4</text>
<text x="261.2" y="295.9">1</text>
<text x="282.4" y="295.9">4</text>
<text x="127.1" y="303">2</text>
<text x="148.3" y="303">3</text>
<text x="261.2" y="303">2</text>
<text x="282.4" y="303">3</text>
</g>
</svg>
